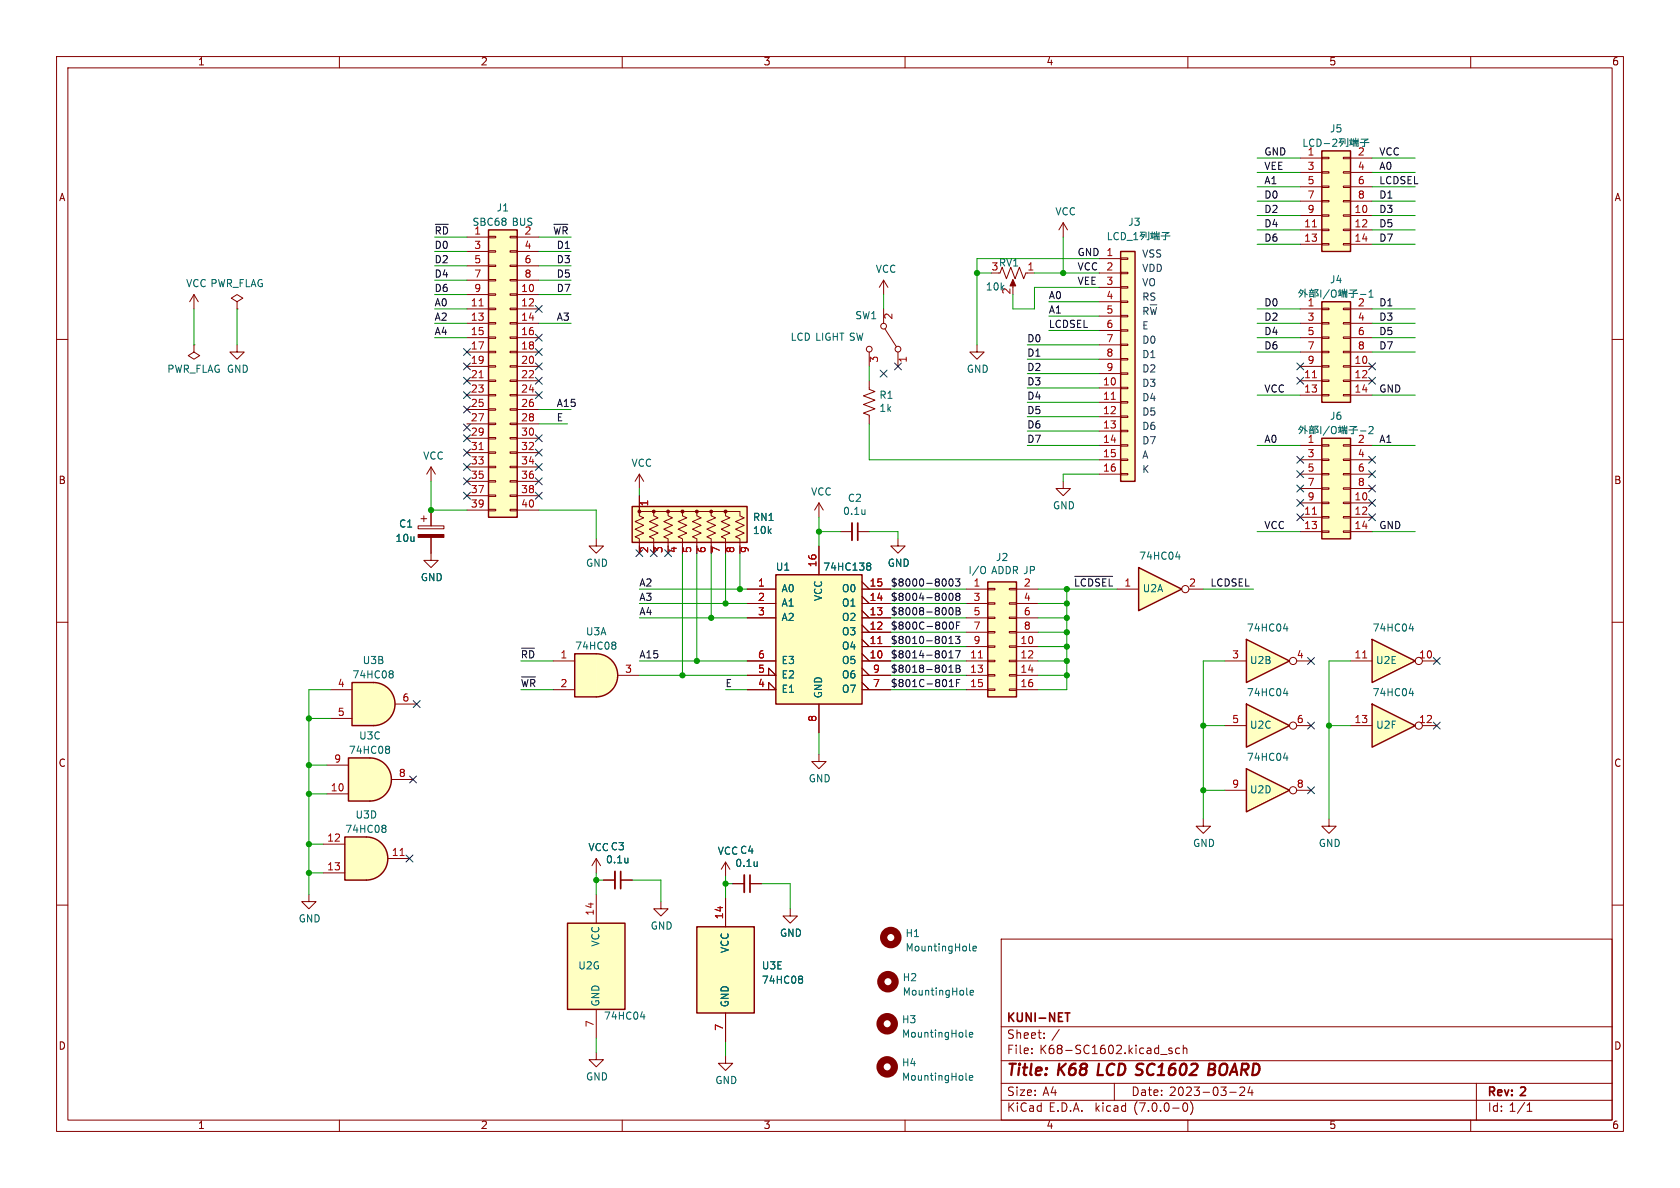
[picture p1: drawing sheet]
<svg xmlns="http://www.w3.org/2000/svg" width="297mm" height="210mm" viewBox="0 0 297 210" stroke-linecap="round" stroke-linejoin="round" font-family="sans-serif">
<g fill="none" stroke="#840000" stroke-width=".18">
<path d="M10 10h277v190h-277zM12 12h273v186h-273zM60 10v2M110 10v2M160 10v2M210 10v2M260 10v2M10 60h2M285 60h2M10 110h2M285 110h2M10 160h2"/>
<path d="M128.3 158.8v5M285 160h2M128.3 179.1v5.1M177 166h108v32h-108zM60 198v2M110 198v2M160 198v2M177 194.5h108M177 191.5h108M177 187.5h108M177 181.5h108M182.4 186.1v.2"/>
<path d="M182.4 185.3v.2M184.6 183.4v.2M184.6 182.6v.2M197 191.5v3M205.2 186.4h1.1M207.2 185.3h-.4l-.2 .2 .1 .2 .5 .1v.4h-.6M208.5 185.3h-.4l-.3 .2v.5l.2 .2h.5M209.2 185.4l.2-.1h.4v1M209.2 184.8v1.5M209.3 195h.2a.81 .81 0 0 1 .5 .6 .81 .81 0 0 1-.3 .8l-.1 .1a.81 .81 0 0 1-.6-.7 .81 .81 0 0 1 .3-.8zM210 198v2M210.5 194.8a1.74 1.74 0 0 1 0 2.2"/>
<path d="M217.4 193.1h1.1M219.2 192.3l.6-.1 .2 .1v.3l-.9 1.1h.9M221 192.1l-.4 1.1h.9M221.3 192.7v1M260 198v2M261 191.5v6.5M270 196.5h.8M270 195.4l.4-.4v1.5"/>
</g>
<path d="M213.7 189h.7M214.4 189l.3 .2M214.8 188.2l-.3-.2h-.7l-.2 2h.7l.5-.3M214.8 188.6l-.4 .4" fill="none" stroke="#840000" stroke-width=".4"/>
<path d="M188.3 179.1h.8M188.7 179.1v1.5" fill="none" stroke="#840000" stroke-width=".3"/>
<g fill="none" stroke="#840000" stroke-width="1.3">
<circle cx="157" cy="173.5" r="1.27"/>
<circle cx="157.5" cy="165.7" r="1.27"/>
<circle cx="156.8" cy="188.6" r="1.27"/>
<circle cx="156.8" cy="181" r="1.27"/>
</g>
<path d="M141.6 172.6l.3 .2-.3 .3 .3 .2v.3l-.3 .2M171 175.9h.1M171.5 168l.1 .1M171.5 175.5l.6-.1-.1-.3h-.3l-.2 .1 .1 .7h.4M172 167.7l.6-.1-.1-.3h-.3l-.2 .1 .1 .6h.4M170.8 183.3h.1M170.8 190.9l.1 .1M171.4 182.9l.6-.1-.1-.2-.3-.1-.2 .2v.6h.5M171.4 190.5l.6-.1-.1-.2-.3-.1-.2 .2v.6h.5" fill="none" stroke="#006464" stroke-width=".18"/>
<path d="M123.2 163.8h10.1v15.3h-10.1z" fill="#ffffc2" stroke="#ffffc2" stroke-width=".18"/>
<path d="M123.2 163.8h10.1v15.3h-10.1z" fill="none" stroke="#840000" stroke-width=".25"/>
<path d="M242.6 113l7.6 3.8-7.6 3.9z" fill="#ffffc2"/>
<path d="M242.6 113l7.6 3.8-7.6 3.9z" fill="none" stroke="#840000" stroke-width=".25"/>
<g fill="none" stroke="#840000" stroke-width=".18">
<path d="M238.8 116.8h3.8M251.5 116.8h2.5"/>
<circle cx="250.8" cy="116.8" r=".63"/>
</g>
<path d="M240.9 116.3h.7" fill="none" stroke="#a90000" stroke-width=".18"/>
<path d="M249.1 111.1h.8M249.7 110.7v.9" fill="none" stroke="#006464" stroke-width=".18"/>
<path d="M242.6 124.5l7.6 3.8-7.6 3.8z" fill="#ffffc2"/>
<path d="M242.6 124.5l7.6 3.8-7.6 3.8zM100.3 163.2h10.2v15.2h-10.2z" fill="none" stroke="#840000" stroke-width=".25"/>
<g fill="none" stroke="#840000" stroke-width=".18">
<path d="M34.3 61v1.2l1 .7-1 .6-1-.6 1-.7M34.3 61h.1M41.9 61v1.2h1.3l-1.3 1.3-1.3-1.3h1.3M73.9 93h4.6v.5h-4.6zM74.4 91.7h1M74.9 91.2v1M76.2 95v4.1h1.3l-1.3 1.2-1.3-1.2h1.3M76.2 82.6v2.5M76.2 90.2v2.8M76.2 82.6l-.8 1.2M76.2 82.6l.8 1.2M238.8 128.3h3.8"/>
<path d="M251.5 128.3h2.5M105.4 158.1v5.1M116.8 159.4v1.3h1.3l-1.3 1.2-1.2-1.2h1.2M128.3 152.4l-.8 1.3M128.3 152.4v2.5M128.3 152.4l.7 1.3M129.5 156.2h2.1M132.6 156.2h2M105.4 178.4v5.1M139.7 160.7v1.2h1.3l-1.3 1.3-1.3-1.3h1.3M105.4 186.1v1.2h1.3l-1.3 1.3-1.3-1.3h1.3M128.3 186.7v1.3h1.2l-1.2 1.2-1.3-1.2h1.3"/>
<circle cx="250.8" cy="128.3" r=".63"/>
</g>
<path d="M249.1 122.6h.8M249.7 122.1v.9M113.2 179.7h.8M113.8 179.3v.9" fill="none" stroke="#006464" stroke-width=".18"/>
<path d="M100.3 163.2h10.2v15.2h-10.2z" fill="#ffffc2" stroke="#ffffc2" stroke-width=".18"/>
<path d="M131.6 154.7v3" fill="none" stroke="#840000" stroke-width=".33"/>
<path d="M132.6 154.7v3" fill="none" stroke="#840000" stroke-width=".3"/>
<path d="M73.9 94.5h4.6v.5h-4.6z" fill="#840000" stroke="#840000" stroke-width=".18"/>
<path d="M201.3 100.3l7.6 3.8-7.6 3.9z" fill="#ffffc2"/>
<path d="M233.7 26.7h5.1v17.8h-5.1zM198.1 44.5h2.6v40.6h-2.6zM201.3 100.3l7.6 3.8-7.6 3.9z" fill="none" stroke="#840000" stroke-width=".25"/>
<g fill="none" stroke="#840000" stroke-width=".18">
<path d="M188 39.4l-.8 1.2M188 39.4v2.5M188 39.4l.7 1.2M229.9 27.9h3.8M229.9 38.1h3.8M229.9 30.5h3.8M229.9 33h3.8M229.9 35.6h3.8M233.7 38h1.2v.2h-1.2zM233.7 35.4h1.2v.3h-1.2zM233.7 32.9h1.2v.2h-1.2zM233.7 30.4h1.2v.2h-1.2z"/>
<path d="M233.7 27.8h1.2v.3h-1.2zM237.5 38h1.3v.2h-1.3zM237.5 35.4h1.3v.3h-1.3zM237.5 32.9h1.3v.2h-1.3zM237.5 30.4h1.3v.2h-1.3zM237.5 27.8h1.3v.3h-1.3zM238.8 27.9h3.8M238.8 38.1h3.8M238.8 30.5h3.8M238.8 33h3.8M238.8 35.6h3.8M34.3 52.1l-.8 1.2"/>
<path d="M34.3 52.1v2.5M34.3 52.1l.8 1.2M41.9 53.3l1-.6-1-.6-1 .6 1 .6v1.3M41.9 54.6h.1M156.2 49.5l-.8 1.3M156.2 49.5v2.6M156.2 49.5l.8 1.3M194.3 45.7h3.8M194.3 48.3h3.8M194.3 50.8h3.8M194.3 53.3h3.8M194.3 55.9h3.8"/>
<path d="M194.3 58.4h3.8M198.1 58.3h1.3v.2h-1.3zM198.1 55.8h1.3v.2h-1.3zM198.1 53.2h1.3v.3h-1.3zM198.1 50.7h1.3v.2h-1.3zM198.1 48.1h1.3v.3h-1.3zM198.1 45.6h1.3v.2h-1.3zM229.9 40.6h3.8M229.9 43.2h3.8M233.7 43.1h1.2v.2h-1.2zM233.7 40.5h1.2v.3h-1.2zM237.5 43.1h1.3v.2h-1.3z"/>
<path d="M237.5 40.5h1.3v.3h-1.3zM238.8 40.6h3.8M238.8 43.2h3.8M172.7 61v1.2h1.3l-1.3 1.3-1.3-1.3h1.3M194.3 68.6h3.8M194.3 71.1h3.8M194.3 73.7h3.8M194.3 76.2h3.8M194.3 78.7h3.8M194.3 61h3.8M194.3 63.5h3.8M194.3 66h3.8"/>
<path d="M198.1 78.6h1.3v.3h-1.3zM198.1 76.1h1.3v.2h-1.3zM198.1 73.5h1.3v.3h-1.3zM198.1 71h1.3v.2h-1.3zM198.1 68.5h1.3v.2h-1.3zM198.1 65.9h1.3v.3h-1.3zM198.1 63.4h1.3v.2h-1.3zM198.1 60.8h1.3v.3h-1.3zM194.3 81.3h3.8M194.3 83.8h3.8M198.1 83.7h1.3v.2h-1.3zM198.1 81.2h1.3v.2h-1.3z"/>
<path d="M197.5 104.1h3.8M210.2 104.1h2.5"/>
<circle cx="209.5" cy="104.1" r=".63"/>
</g>
<g fill="none" stroke="#006464" stroke-width=".18">
<path d="M230.5 24.6v1.3h.6M232.3 25.7l-.3 .2M232.3 24.7a.59 .59 0 0 0-.8 .2 .59 .59 0 0 0 .1 .8l.3 .2M232.8 24.6a.64 .64 0 0 1 .8 .6 .64 .64 0 0 1-.8 .7zM234.1 25.4h1M235.6 24.7l.5-.1 .2 .4-.7 .9h.7M236.8 24.5h.9M236.9 25.1l.5 .3M236.9 25h.7l-.7 .9M237.1 24.5l-.4 .8M237.8 24.6v.8M238.3 24.5v1.4h-.3"/>
<path d="M238.6 24.8h.5M238.7 24.9l.1 .5M238.9 24.5v.3M239 24.9l-.1 .7M239.1 25.5l-.5 .1M239.2 25h1M239.2 25.9v-.6h.9v.6M239.3 24.5v.3h.8v-.3M239.5 25.3v.6M239.7 25l-.1 .3M239.7 24.4v.4M239.8 25.3v.6"/>
<path d="M240.5 25.2h1.5M240.6 24.6h1.2l-.6 .3v1M196 41.1v1.3h.6M197.7 41.2a.6 .6 0 0 0-.8 .5 .6 .6 0 0 0 .6 .7l.2-.1M198.3 41.1a.64 .64 0 0 1 .7 .6 .64 .64 0 0 1-.7 .7zM199.2 42.5h1M200.4 42.4h.8M200.4 41.5l.4-.4v1.3M201.6 41h.9M201.7 41.7l.5 .2M201.8 41.5h.6l-.6 .9M201.9 41l-.4 .8"/>
<path d="M202.6 41.1v.9M203.1 41v1.4h-.3M203.4 41.3h.5M203.5 41.4l.1 .6M203.7 41v.3M203.8 41.4v.7M203.9 42l-.5 .1M204 41.5h1M204.1 42.4v-.6h.8l-.1 .6M204.1 41v.3h.8v-.3M204.4 41.8v.6M204.5 41.5l-.1 .3"/>
<path d="M204.5 40.9v.4M204.7 41.8v.6M205.3 41.7h1.5M205.4 41.1h1.3l-.6 .3v1h-.4M207.9 98.4h.7M208.5 98v.9"/>
</g>
<g fill="#ffffc2" stroke="#ffffc2" stroke-width=".18">
<path d="M233.7 26.7h5.1v17.8h-5.1z"/>
<path d="M198.1 44.5h2.6v40.6h-2.6z"/>
</g>
<path d="M232 40.1h.7M196.5 70.6h.7" fill="none" stroke="#a90000" stroke-width=".18"/>
<path d="M220.3 113l7.7 3.8-7.7 3.9z" fill="#ffffc2"/>
<path d="M220.3 113l7.7 3.8-7.7 3.9z" fill="none" stroke="#840000" stroke-width=".25"/>
<g fill="none" stroke="#840000" stroke-width=".18">
<path d="M216.5 116.8h3.8M229.2 116.8h2.6"/>
<circle cx="228.6" cy="116.8" r=".63"/>
</g>
<path d="M226.9 111.1h.8M227.5 110.7v.9" fill="none" stroke="#006464" stroke-width=".18"/>
<path d="M220.3 124.5l7.7 3.8-7.7 3.8z" fill="#ffffc2"/>
<path d="M220.3 124.5l7.7 3.8-7.7 3.8z" fill="none" stroke="#840000" stroke-width=".25"/>
<g fill="none" stroke="#840000" stroke-width=".18">
<path d="M216.5 128.3h3.8M229.2 128.3h2.6M234.9 144.8v1.3h1.3l-1.3 1.2-1.2-1.2h1.2"/>
<circle cx="228.6" cy="128.3" r=".63"/>
</g>
<path d="M226.9 122.6h.8M227.5 122.1v.9" fill="none" stroke="#006464" stroke-width=".18"/>
<path d="M220.3 135.9l7.7 3.8-7.7 3.8z" fill="#ffffc2"/>
<path d="M86.4 40.6h5v50.8h-5zM233.7 53.3h5.1v17.8h-5.1zM233.7 77.5h5.1v17.8h-5.1zM111.8 89.5h20.3v6.4h-20.3zM137.2 101.6h15.2v22.9h-15.2zM174.6 102.9h5.1v20.3h-5.1zM220.3 135.9l7.7 3.8-7.7 3.8z" fill="none" stroke="#840000" stroke-width=".25"/>
<g fill="none" stroke="#840000" stroke-width=".18">
<path d="M82.5 41.9h3.9M82.5 52.1h3.9M82.5 54.6h3.9M82.5 57.2h3.9M82.5 59.7h3.9M82.5 44.5h3.9M82.5 47h3.9M82.5 49.5h3.9M86.4 59.6h1.2v.2h-1.2zM86.4 57h1.2v.3h-1.2zM86.4 54.5h1.2v.2h-1.2zM86.4 51.9h1.2v.3h-1.2z"/>
<path d="M86.4 49.4h1.2v.3h-1.2zM86.4 46.9h1.2v.2h-1.2zM86.4 44.3h1.2v.3h-1.2zM86.4 41.8h1.2v.2h-1.2zM90.2 59.6h1.2v.2h-1.2zM90.2 57h1.2v.3h-1.2zM90.2 54.5h1.2v.2h-1.2zM90.2 51.9h1.2v.3h-1.2zM90.2 49.4h1.2v.3h-1.2zM90.2 46.9h1.2v.2h-1.2zM90.2 44.3h1.2v.3h-1.2zM90.2 41.8h1.2v.2h-1.2z"/>
<path d="M91.4 41.9h3.8M91.4 52.1h3.8M91.4 54.6h3.8M91.4 57.2h3.8M91.4 59.7h3.8M91.4 44.5h3.8M91.4 47h3.8M91.4 49.5h3.8M156.2 54.6v2.6M156.5 58.2l2 3.1M176.5 48.3h.3l.4-1.1 .7 2.1 .8-2.1 .8 2.1 .7-2.1 .8 2.1 .4-1M179.1 49.8v1"/>
<path d="M181.6 48.3h1.3M229.9 54.6h3.8M229.9 57.2h3.8M229.9 59.7h3.8M233.7 59.6h1.2v.2h-1.2zM233.7 57h1.2v.3h-1.2zM233.7 54.5h1.2v.2h-1.2zM237.5 59.6h1.3v.2h-1.3zM237.5 57h1.3v.3h-1.3zM237.5 54.5h1.3v.2h-1.3zM238.8 54.6h3.8M238.8 57.2h3.8"/>
<path d="M238.8 59.7h3.8M82.5 62.2h3.9M82.5 64.8h3.9M82.5 67.3h3.9M82.5 69.9h3.9M82.5 72.4h3.9M82.5 74.9h3.9M82.5 77.5h3.9M86.4 79.9h1.2v.2h-1.2zM86.4 77.3h1.2v.3h-1.2zM86.4 74.8h1.2v.3h-1.2zM86.4 72.3h1.2v.2h-1.2z"/>
<path d="M86.4 69.7h1.2v.3h-1.2zM86.4 67.2h1.2v.2h-1.2zM86.4 64.6h1.2v.3h-1.2zM86.4 62.1h1.2v.3h-1.2zM90.2 79.9h1.2v.2h-1.2zM90.2 77.3h1.2v.3h-1.2zM90.2 74.8h1.2v.3h-1.2zM90.2 72.3h1.2v.2h-1.2zM90.2 69.7h1.2v.3h-1.2zM90.2 67.2h1.2v.2h-1.2zM90.2 64.6h1.2v.3h-1.2zM90.2 62.1h1.2v.3h-1.2z"/>
<path d="M91.4 62.2h3.8M91.4 64.8h3.8M91.4 67.3h3.8M91.4 69.9h3.8M91.4 72.4h3.8M91.4 74.9h3.8M91.4 77.5h3.8M153.7 67.3v1.5l1 .4-2 .8 2 .7-2 .8 2 .8-2 .7 1 .4v1.5M153.7 62.2v2.6M158.7 62.2v2.6M229.9 62.2h3.8M229.9 64.8h3.8"/>
<path d="M229.9 67.3h3.8M229.9 69.9h3.8M229.9 78.7h3.8M233.7 69.7h1.2v.3h-1.2zM233.7 67.2h1.2v.2h-1.2zM233.7 64.6h1.2v.3h-1.2zM233.7 62.1h1.2v.3h-1.2zM233.7 78.6h1.2v.3h-1.2zM237.5 69.7h1.3v.3h-1.3zM237.5 67.2h1.3v.2h-1.3zM237.5 64.6h1.3v.3h-1.3zM237.5 62.1h1.3v.3h-1.3z"/>
<path d="M237.5 78.6h1.3v.3h-1.3zM238.8 62.2h3.8M238.8 64.8h3.8M238.8 67.3h3.8M238.8 69.9h3.8M238.8 78.7h3.8M82.5 80h3.9M82.5 82.6h3.9M82.5 85.1h3.9M82.5 87.6h3.9M82.5 90.2h3.9M86.4 90h1.2v.3h-1.2z"/>
<path d="M86.4 87.5h1.2v.3h-1.2zM86.4 85h1.2v.2h-1.2zM86.4 82.4h1.2v.3h-1.2zM90.2 90h1.2v.3h-1.2zM90.2 87.5h1.2v.3h-1.2zM90.2 85h1.2v.2h-1.2zM90.2 82.4h1.2v.3h-1.2zM91.4 80h3.8M91.4 82.6h3.8M91.4 85.1h3.8M91.4 87.6h3.8M91.4 90.2h3.8"/>
<path d="M113 87.6v2.6M115.6 90.4v.8l.7 .3-1.5 .7 1.5 .7-1.5 .6 1.5 .7-1.5 .7 .8 .4v2.5M118.1 90.4v.8l.8 .3-1.6 .7 1.6 .7-1.6 .6 1.6 .7-1.6 .7 .8 .4v1.2M120.6 90.4v.8l.8 .3-1.5 .7 1.5 .7-1.5 .6 1.5 .7-1.5 .7 .7 .4v2.5M123.2 90.4v.8l.8 .3-1.6 .7 1.6 .7-1.6 .6 1.6 .7-1.6 .7 .8 .4v1.2M125.7 90.4v.8l.8 .3-1.5 .7 1.5 .7-1.5 .6 1.5 .7-1.5 .7 .7 .4v1.2M128.3 90.4v.8l.7 .3-1.5 .7 1.5 .7-1.5 .6 1.5 .7-1.5 .7 .8 .4v2.5M130.8 96.5v-1.2l-.8-.4 1.6-.7-1.6-.7 1.6-.6-1.6-.7 1.6-.7-.8-.3v-.8h-17.8v.8l.8 .3-1.5 .7 1.5 .7-1.5 .6 1.5 .7-1.5 .7 .7 .4v2.5M144.8 88.9l-.8 1.3M144.8 88.9v2.5M144.8 96.5v5.1M144.8 88.9l.7 1.3"/>
<path d="M148.6 94h2M151.6 94h2.1M158.7 95.3v1.2h1.3l-1.3 1.3-1.2-1.3h1.2M188 85.1v1.3h1.2l-1.2 1.2-1.3-1.2h1.3M229.9 94h3.8M229.9 88.9h3.8M229.9 91.4h3.8M229.9 81.3h3.8M229.9 83.8h3.8M229.9 86.4h3.8M233.7 93.9h1.2v.2h-1.2zM233.7 91.3h1.2v.3h-1.2z"/>
<path d="M233.7 88.8h1.2v.2h-1.2zM233.7 86.2h1.2v.3h-1.2zM233.7 83.7h1.2v.2h-1.2zM233.7 81.2h1.2v.2h-1.2zM237.5 93.9h1.3v.2h-1.3zM237.5 91.3h1.3v.3h-1.3zM237.5 88.8h1.3v.2h-1.3zM237.5 86.2h1.3v.3h-1.3zM237.5 83.7h1.3v.2h-1.3zM237.5 81.2h1.3v.2h-1.3zM238.8 94h3.8M238.8 88.9h3.8"/>
<path d="M238.8 91.4h3.8M238.8 81.3h3.8M238.8 83.8h3.8M238.8 86.4h3.8M132.1 119.4h5.1l-1.3-1.3v1.3M132.1 104.1h5.1M132.1 116.8h5.1M132.1 109.2h5.1M132.1 106.7h5.1M152.4 104.1h5.1M152.4 116.8h5.1M152.4 115.6l1.3 1.2"/>
<path d="M152.4 114.3h5.1M152.4 113l1.3 1.3M152.4 111.8h5.1M152.4 110.5l1.3 1.3M152.4 109.2h5.1M152.4 108l1.3 1.2M152.4 106.7h5.1M152.4 105.4l1.3 1.3M152.4 102.9l1.3 1.2M152.4 119.4h5.1M152.4 118.1l1.3 1.3M170.8 104.1h3.8"/>
<path d="M170.8 116.8h3.8M170.8 114.3h3.8M170.8 111.8h3.8M170.8 109.2h3.8M170.8 106.7h3.8M170.8 119.4h3.8M174.6 119.3h1.3v.2h-1.3zM174.6 116.7h1.3v.3h-1.3zM174.6 114.2h1.3v.2h-1.3zM174.6 111.6h1.3v.3h-1.3zM174.6 109.1h1.3v.2h-1.3zM174.6 106.6h1.3v.2h-1.3z"/>
<path d="M174.6 104h1.3v.3h-1.3zM178.4 119.3h1.3v.2h-1.3zM178.4 116.7h1.3v.3h-1.3zM178.4 114.2h1.3v.2h-1.3zM178.4 111.6h1.3v.3h-1.3zM178.4 109.1h1.3v.2h-1.3zM178.4 106.6h1.3v.2h-1.3zM178.4 104h1.3v.3h-1.3zM179.7 104.1h3.8M179.7 116.8h3.8M179.7 114.3h3.8M179.7 111.8h3.8"/>
<path d="M179.7 109.2h3.8M179.7 106.7h3.8M179.7 119.4h3.8M132.1 121.9h5.1l-1.3-1.2v1.2M144.8 133.4v1.2h1.2l-1.2 1.3-1.3-1.3h1.3M144.8 124.5v5M152.4 121.9h5.1M152.4 120.7l1.3 1.2M170.8 121.9h3.8M174.6 121.8h1.3v.2h-1.3zM178.4 121.8h1.3v.2h-1.3zM179.7 121.9h3.8"/>
<path d="M216.5 139.7h3.8M229.2 139.7h2.6M54.6 158.1v1.3h1.3l-1.3 1.3-1.3-1.3h1.3M212.7 144.8v1.3h1.3l-1.3 1.2-1.2-1.2h1.2"/>
<circle cx="156.2" cy="57.7" r=".51"/>
<circle cx="153.7" cy="61.7" r=".51"/>
<circle cx="158.8" cy="61.7" r=".51"/>
<circle cx="228.6" cy="139.7" r=".63"/>
</g>
<g fill="none" stroke="#006464" stroke-width=".18">
<path d="M229.7 51.7l.4 .3M229.9 51.4h.5l-.2 .6-.5 .5M230 51.1l-.4 .7M230.5 51.6l.6 .5M230.7 51.1v1.4M231.4 51.8h.9M231.5 51.3h.8M231.6 52.4h.6M231.6 52.5v-.5h.6v.5M231.6 51.4l.1 .2M231.9 51.1v.2M232.2 51.4l-.2 .3"/>
<path d="M232.7 52.3h.3v-.4l-.3-.2 .3-.5h-.5v1.3M233.5 51.3v1.2M235 51.2l-1.1 1.6M235.4 51.4l.3-.1a.43 .43 0 0 1 .5 .4v.4a.42 .42 0 0 1-.4 .5 .42 .42 0 0 1-.4-.5zM236.6 51.4h.5M236.7 51.6l.1 .5M236.9 51.1v.3M237 51.6l-.1 .6M237.1 52.2l-.5 .1M237.2 51.7h1M237.2 52.5v-.6h.9l-.1 .6M237.3 51.2v.3h.8v-.3"/>
<path d="M237.6 51.9v.6M237.7 51.7l-.1 .2M237.7 51.1v.4M237.9 51.9v.6M238.5 51.9h1.5M238.6 51.3h1.2l-.6 .3v.9h-.3M240.5 52.1h1M242 52.5h.8M242 51.6l.4-.3v1.2M229.7 75.8l.4 .3M229.9 75.5h.5l-.2 .6-.5 .6M230 75.3l-.4 .6"/>
<path d="M230.5 75.7l.6 .5M230.7 75.2v1.5M231.4 75.9h.9M231.5 75.5h.8M231.6 76.7v-.6h.6v.6M231.6 76.5h.6M231.6 75.6l.1 .2M231.9 75.2v.3M232.2 75.5l-.2 .3M232.7 76.4h.3v-.4l-.3-.2 .3-.5h-.5v1.4M233.5 75.4v1.3M235 75.3l-1.1 1.7"/>
<path d="M235.4 75.6l.3-.2a.43 .43 0 0 1 .5 .4v.4a.42 .42 0 0 1-.4 .5 .42 .42 0 0 1-.4-.5zM236.6 75.6h.5M236.7 75.7l.1 .5M236.9 75.3v.3M237 75.7l-.1 .7M237.1 76.3l-.5 .1M237.2 75.8h1M237.2 76.7v-.6h.9l-.1 .6M237.3 75.3v.3h.8v-.3M237.6 76.1v.6M237.7 75.2v.4M237.7 75.8l-.1 .3"/>
<path d="M237.9 76.1v.6M238.5 76h1.5M238.6 75.4h1.2l-.6 .3v1h-.3M240.5 76.2h1M242 75.5l.5-.1 .3 .4-.8 .9h.8M153.5 99.5h.2l.2 .3-.2 .3M153.5 100.1h.2M153.7 100.1l.2 .2v.3l-.2 .2h-.2M174 100.2a.9 .9 0 0 1 0 1.1M226.9 134h.8M227.5 133.6v.8"/>
</g>
<g fill="#ffffc2" stroke="#ffffc2" stroke-width=".18">
<path d="M86.4 40.6h5v50.8h-5z"/>
<path d="M111.8 89.5h20.3v6.4h-20.3z"/>
<path d="M233.7 53.3h5.1v17.8h-5.1z"/>
<path d="M137.2 101.6h15.2v22.9h-15.2z"/>
<path d="M174.6 102.9h5.1v20.3h-5.1z"/>
<path d="M233.7 77.5h5.1v17.8h-5.1z"/>
<path d="M66 120.7a3.8 3.8 0 0 1 3.8 3.8 3.8 3.8 0 0 1-3.8 3.8z"/>
</g>
<path d="M84.7 54.1h.7M84.7 66.8h.7M84.7 79.5h.7M232 66.8h.7M232 90.9h.7M155.2 113.8h.7M173 116.3h.7" fill="none" stroke="#a90000" stroke-width=".18"/>
<g fill="#840000" stroke="#840000" stroke-width=".18">
<path d="M179.1 49.4l.5 1.1h-1z"/>
<circle cx="113" cy="90.4" r=".25"/>
<circle cx="115.6" cy="90.4" r=".25"/>
<circle cx="118.1" cy="90.4" r=".25"/>
<circle cx="120.6" cy="90.4" r=".25"/>
<circle cx="123.2" cy="90.4" r=".25"/>
<circle cx="125.7" cy="90.4" r=".25"/>
<circle cx="128.3" cy="90.4" r=".25"/>
</g>
<path d="M150.6 92.5v3" fill="none" stroke="#840000" stroke-width=".33"/>
<path d="M151.6 92.5v3" fill="none" stroke="#840000" stroke-width=".3"/>
<path d="M62.2 120.7h3.8v7.6h-3.8z" fill="#ffffc2"/>
<path d="M62.2 120.7h3.8a3.8 3.8 0 0 1 3.8 3.8 3.8 3.8 0 0 1-3.8 3.8h-3.8z" fill="none" stroke="#840000" stroke-width=".25"/>
<path d="M58.4 121.9h3.8M58.4 127h3.8M69.8 124.5h3.9" fill="none" stroke="#840000" stroke-width=".18"/>
<path d="M69.3 118.6l.2 .2-.2 .3 .2 .3v.2l-.2 .2" fill="none" stroke="#006464" stroke-width=".18"/>
<path d="M65.4 134a3.8 3.8 0 0 1 3.8 3.8 3.8 3.8 0 0 1-3.8 3.8z" fill="#ffffc2" stroke="#ffffc2" stroke-width=".18"/>
<path d="M61.6 134h3.8v7.6h-3.8z" fill="#ffffc2"/>
<path d="M61.6 134h3.8a3.8 3.8 0 0 1 3.8 3.8 3.8 3.8 0 0 1-3.8 3.8h-3.8z" fill="none" stroke="#840000" stroke-width=".25"/>
<path d="M57.8 135.3h3.8M69.2 137.8h3.8M57.8 140.3h3.8M106.7 155.6h2M109.7 155.6h2.1" fill="none" stroke="#840000" stroke-width=".18"/>
<path d="M68.6 131.9l.3 .3-.3 .3 .3 .2v.2l-.3 .3" fill="none" stroke="#006464" stroke-width=".18"/>
<path d="M108.7 154.1v3" fill="none" stroke="#840000" stroke-width=".33"/>
<path d="M109.7 154.1v3" fill="none" stroke="#840000" stroke-width=".3"/>
<path d="M105.4 115.6a3.8 3.8 0 0 1 3.8 3.8 3.8 3.8 0 0 1-3.8 3.8z" fill="#ffffc2" stroke="#ffffc2" stroke-width=".18"/>
<path d="M101.6 115.6h3.8v7.6h-3.8z" fill="#ffffc2"/>
<path d="M101.6 115.6h3.8a3.8 3.8 0 0 1 3.8 3.8 3.8 3.8 0 0 1-3.8 3.8h-3.8z" fill="none" stroke="#840000" stroke-width=".25"/>
<path d="M105.4 95.3v1.2h1.3l-1.3 1.3-1.3-1.3h1.3M113 83.8l-.7 1.3M113 83.8v2.6M113 83.8l.8 1.3M97.8 116.8h3.8M109.2 119.4h3.8M97.8 121.9h3.8M105.4 151.8l-.8 1.2M105.4 151.8v2.5M105.4 151.8l.8 1.2" fill="none" stroke="#840000" stroke-width=".18"/>
<path d="M108.6 113.5l.3 .2-.3 .3 .3 .3v.2l-.3 .3" fill="none" stroke="#006464" stroke-width=".18"/>
<path d="M64.8 148a3.8 3.8 0 0 1 3.8 3.8 3.8 3.8 0 0 1-3.8 3.8z" fill="#ffffc2" stroke="#ffffc2" stroke-width=".18"/>
<path d="M61 148h3.8v7.6h-3.8z" fill="#ffffc2"/>
<path d="M61 148h3.8a3.8 3.8 0 0 1 3.8 3.8 3.8 3.8 0 0 1-3.8 3.8h-3.8z" fill="none" stroke="#840000" stroke-width=".25"/>
<g fill="none" stroke="#840000" stroke-width=".18">
<path d="M76.2 90.2v2.8M76.2 95v2.8M113 87.6v2.6M113 96.5v1.3M115.6 96.5v1.3M120.6 96.5v1.3M128.3 96.5v1.3M144.8 96.5v5.1M132.1 119.4h5.1l-1.3-1.3v1.3M132.1 104.1h5.1M132.1 116.8h5.1M132.1 109.2h5.1"/>
<path d="M132.1 106.7h5.1M152.4 104.1h5.1M152.4 116.8h5.1M152.4 115.6l1.3 1.2M152.4 114.3h5.1M152.4 113l1.3 1.3M152.4 111.8h5.1M152.4 110.5l1.3 1.3M152.4 109.2h5.1M152.4 108l1.3 1.2M152.4 106.7h5.1M152.4 105.4l1.3 1.3"/>
<path d="M152.4 102.9l1.3 1.2M152.4 119.4h5.1M152.4 118.1l1.3 1.3M132.1 121.9h5.1l-1.3-1.2v1.2M144.8 124.5v5M152.4 121.9h5.1M152.4 120.7l1.3 1.2M57.1 149.2h3.9M57.1 154.3h3.9M68.6 151.8h3.8M106.7 155.6h2M109.7 155.6h2.1"/>
<path d="M128.3 158.8v5M129.5 156.2h2.1M132.6 156.2h2M128.3 179.1v5.1"/>
</g>
<path d="M155.2 113.8h.7M70.7 151.2h.8" fill="none" stroke="#a90000" stroke-width=".18"/>
<path d="M153.5 99.5h.2l.2 .3-.2 .3M153.5 100.1h.2M153.7 100.1l.2 .2v.3l-.2 .2h-.2M68 145.9l.2 .2-.2 .3 .2 .3v.2l-.2 .3M141.6 172.6l.3 .2-.3 .3 .3 .2v.3l-.3 .2" fill="none" stroke="#006464" stroke-width=".18"/>
<g fill="none" stroke="#0f0f0f" stroke-width=".18">
<path d="M77 39.7h2.2M97.9 39.7h2.5M92.2 119.7h2.5M92.2 114.6h2.3M167.8 118.8h.7M167.8 112.9l.3-.4v1.3M167.8 115.4l.3-.4v1.3M167.8 117.9l.3-.3v1.2M167.8 113.8h.7M167.8 116.3h.7M167.8 110.4l.1-.3 .2-.1a.68 .68 0 0 1 .5 .6 .68 .68 0 0 1-.5 .6l-.2-.1-.1-.4M167.9 107.5l.2-.1a.68 .68 0 0 1 .4 .6 .68 .68 0 0 1-.4 .7 .84 .84 0 0 1-.2-1.2z"/>
<path d="M167.9 102.4l.2-.1a.68 .68 0 0 1 .4 .7 .68 .68 0 0 1-.4 .6 .84 .84 0 0 1-.2-1.2zM167.9 104.9h.2a.68 .68 0 0 1 .4 .6 .68 .68 0 0 1-.4 .6 .84 .84 0 0 1-.2-1.2zM168.9 102.3h.8l-.4 .5 .3 .1v.6l-.1 .1-.6-.1M168.9 112.5h.8l-.4 .5 .3 .1v.5l-.1 .2-.6-.2M168.9 115h.9l-.6 1.3M169 117.6h.5l.2 .2-.2 .4 .2 .1 .1 .3-.3 .2h-.5zM169 107.4h.5l.2 .3-.2 .3 .2 .1 .1 .3-.3 .3h-.5zM169 118.2h.5M169 108h.5M169.1 110.6h.4M169.2 105.4l-.2-.2 .2-.3h.3l.2 .2-.2 .3M169.2 105.4l-.2 .3v.3l.2 .1h.3l.2-.2-.1-.4-.1-.1"/>
<path d="M169.2 105.4h.3M169.7 110h-.6v1.2M190 101.9h6.7M167.8 121.4h.7M167.8 120.5l.4-.4v1.3M169.1 120.7h.4M169.7 120.1h-.6v1.3"/>
</g>
<g fill="none" stroke="#009600" stroke-width=".18">
<path d="M222.2 27.9h7.7M222.2 30.5h7.7M222.2 38.1h7.7M222.2 35.6h7.7M222.2 33h7.7M242.6 27.9h7.6M242.6 30.5h7.6M242.6 38.1h7.6M242.6 35.6h7.6M242.6 33h7.6M34.3 54.6v6.4M41.9 54.6v6.4"/>
<path d="M76.8 54.6h5.7M76.8 52.1h5.7M76.8 57.2h5.7M76.8 44.5h5.7M76.8 49.5h5.7M76.8 41.9h5.7M76.8 47h5.7M76.8 59.7h5.7M95.2 52.1h5.8M95.2 57.2h5.8M95.2 44.5h5.8M95.2 49.5h5.8"/>
<path d="M95.2 41.9h5.8M95.2 47h5.8M156.2 52.1v2.5M172.7 48.3h2.6M182.9 48.3h11.4M185.4 58.4h8.9M185.4 53.3h8.9M185.4 55.9h8.9M188 41.9v6.4M194.3 50.8h-11.4v3.8h-3.8v-2.5M194.3 45.7h-21.6v15.3M222.2 40.6h7.7"/>
<path d="M222.2 43.2h7.7M222.2 54.6h7.7M222.2 57.2h7.7M222.2 59.7h7.7M242.6 40.6h7.6M242.6 43.2h7.6M242.6 54.6h7.6M242.6 57.2h7.6M242.6 59.7h7.6M95.2 72.4h5.8M95.2 74.9h5.1M153.7 64.8v2.5"/>
<path d="M153.7 74.9v6.4h40.6M181.6 61h12.7M181.6 71.1h12.7M181.6 63.5h12.7M181.6 66h12.7M181.6 76.2h12.7M181.6 78.7h12.7M181.6 68.6h12.7M181.6 73.7h12.7M222.2 78.7h7.7M222.2 69.9h7.7M222.2 62.2h7.7"/>
<path d="M242.6 78.7h7.6M242.6 69.9h7.6M242.6 62.2h7.6M76.2 85.1v5.1h6.3M95.2 90.2h10.2v5.1M113 86.4v1.2M120.6 97.8v21.6M123.2 97.8v19M125.7 97.8v11.4M128.3 97.8v8.9M130.8 97.8v6.3M144.8 94h3.8"/>
<path d="M144.8 91.4v5.1M153.7 94h5v1.3M194.3 83.8h-6.3v1.3M222.2 94h7.7M242.6 94h7.6M92.1 116.8h5.7M113 116.8h19.1M113 104.1h19.1M113 119.4h19.1M113 109.2h19.1M113 106.7h19.1M157.5 116.8h13.3"/>
<path d="M157.5 104.1h13.3M157.5 119.4h13.3M157.5 114.3h13.3M157.5 111.8h13.3M157.5 109.2h13.3M157.5 106.7h13.3M183.5 116.8h5.1M183.5 104.1h14M183.5 119.4h5.1M183.5 114.3h5.1M183.5 111.8h5.1M183.5 109.2h5.1"/>
<path d="M183.5 106.7h5.1M188.6 104.1v17.8h-5.1M212.7 104.1h8.9M216.5 116.8h-3.8v28M238.8 116.8h-3.9v28M54.6 135.3h3.2M54.6 127h3.8M58.4 121.9h-3.8v36.2M92.1 121.9h5.7M128.3 121.9h3.8M144.8 129.5v3.9M157.5 121.9h13.3"/>
<path d="M212.7 128.3h3.8M212.7 139.7h3.8M234.9 128.3h3.9M54.6 149.2h2.5M54.6 140.3h3.2M54.6 154.3h2.5M105.4 154.3v3.8M105.4 155.6h1.3M111.8 155.6h5v3.8M128.3 156.2h1.2M128.3 154.9v3.9M134.6 156.2h5.1v4.5"/>
<path d="M105.4 183.5v2.6M128.3 184.2v2.5"/>
</g>
<g fill="none" stroke="#000084" stroke-width=".18">
<path d="M94.6 59.1l1.3 1.2M94.6 54l1.3 1.2M95.9 59.1l-1.3 1.2M95.9 54l-1.3 1.2M81.9 71.8l1.3 1.2M81.9 66.7l1.3 1.2M81.9 64.2l1.3 1.2M81.9 76.9l1.3 1.2M81.9 79.4l1.3 1.2M81.9 75l1.3 1.2M81.9 69.2l1.3 1.3M81.9 61.6l1.3 1.2"/>
<path d="M83.2 76.9l-1.3 1.2M83.2 79.4l-1.3 1.2M83.2 75l-1.3 1.2M83.2 71.8l-1.3 1.2M83.2 64.2l-1.3 1.2M83.2 66.7l-1.3 1.2M83.2 69.2l-1.3 1.3M83.2 61.6l-1.3 1.2M94.6 79.4l1.3 1.2M94.6 76.9l1.3 1.2M94.6 69.2l1.3 1.3M94.6 64.2l1.3 1.2"/>
<path d="M94.6 66.7l1.3 1.2M94.6 61.6l1.3 1.2M95.9 79.4l-1.3 1.2M95.9 76.9l-1.3 1.2M95.9 64.2l-1.3 1.2M95.9 66.7l-1.3 1.2M95.9 69.2l-1.3 1.3M95.9 61.6l-1.3 1.2M155.6 65.4l1.2 1.2M156.8 65.4l-1.2 1.2M158.1 64.2l1.3 1.2M159.4 64.2l-1.3 1.2"/>
<path d="M229.3 64.2l1.2 1.2M229.3 66.7l1.2 1.2M230.5 64.2l-1.2 1.2M230.5 66.7l-1.2 1.2M242 64.2l1.2 1.2M242 66.7l1.2 1.2M243.2 64.2l-1.2 1.2M243.2 66.7l-1.2 1.2M81.9 84.5l1.3 1.2M81.9 87l1.3 1.2M81.9 81.9l1.3 1.3M83.2 84.5l-1.3 1.2"/>
<path d="M83.2 87l-1.3 1.2M83.2 81.9l-1.3 1.3M94.6 87l1.3 1.2M94.6 84.5l1.3 1.2M94.6 81.9l1.3 1.3M95.9 87l-1.3 1.2M95.9 84.5l-1.3 1.2M95.9 81.9l-1.3 1.3M112.4 97.2l1.2 1.2M113.6 97.2l-1.2 1.2M115 97.2l1.2 1.2M116.2 97.2l-1.2 1.2"/>
<path d="M117.5 97.2l1.2 1.2M118.7 97.2l-1.2 1.2M229.3 80.7l1.2 1.2M229.3 83.2l1.2 1.2M229.3 85.8l1.2 1.2M229.3 90.8l1.2 1.2M229.3 88.3l1.2 1.2M230.5 80.7l-1.2 1.2M230.5 83.2l-1.2 1.2M230.5 85.8l-1.2 1.2M230.5 90.8l-1.2 1.2M230.5 88.3l-1.2 1.2"/>
<path d="M242 80.7l1.2 1.2M242 83.2l1.2 1.2M242 90.8l1.2 1.2M242 88.3l1.2 1.2M242 85.8l1.2 1.2M243.2 80.7l-1.2 1.2M243.2 83.2l-1.2 1.2M243.2 90.8l-1.2 1.2M243.2 88.3l-1.2 1.2M243.2 85.8l-1.2 1.2M231.2 116.2l1.2 1.2M232.4 116.2l-1.2 1.2"/>
<path d="M253.4 116.2l1.2 1.2M254.6 116.2l-1.2 1.2M72.4 137.2l1.2 1.2M73.1 123.9l1.2 1.2M73.6 137.2l-1.2 1.2M74.3 123.9l-1.2 1.2M231.2 139.1l1.2 1.2M231.2 127.7l1.2 1.2M232.4 139.1l-1.2 1.2M232.4 127.7l-1.2 1.2M253.4 127.7l1.2 1.2M254.6 127.7l-1.2 1.2"/>
<path d="M71.8 151.2l1.2 1.2M73 151.2l-1.2 1.2"/>
</g>
<g fill="#009600" stroke="#009600" stroke-width=".18">
<circle cx="234.9" cy="128.3" r=".46"/>
<circle cx="188.6" cy="104.1" r=".46"/>
<circle cx="188.6" cy="106.7" r=".46"/>
<circle cx="188" cy="48.3" r=".46"/>
<circle cx="172.7" cy="48.3" r=".46"/>
<circle cx="188.6" cy="119.4" r=".46"/>
<circle cx="188.6" cy="116.8" r=".46"/>
<circle cx="212.7" cy="128.3" r=".46"/>
<circle cx="212.7" cy="139.7" r=".46"/>
<circle cx="128.3" cy="106.7" r=".46"/>
<circle cx="130.8" cy="104.1" r=".46"/>
<circle cx="144.8" cy="94" r=".46"/>
<circle cx="54.6" cy="149.2" r=".46"/>
<circle cx="54.6" cy="140.3" r=".46"/>
<circle cx="54.6" cy="135.3" r=".46"/>
<circle cx="54.6" cy="127" r=".46"/>
<circle cx="54.6" cy="154.3" r=".46"/>
<circle cx="123.2" cy="116.8" r=".46"/>
<circle cx="120.6" cy="119.4" r=".46"/>
<circle cx="188.6" cy="114.3" r=".46"/>
<circle cx="188.6" cy="109.2" r=".46"/>
<circle cx="188.6" cy="111.8" r=".46"/>
<circle cx="125.7" cy="109.2" r=".46"/>
<circle cx="76.2" cy="90.2" r=".46"/>
<circle cx="128.3" cy="156.2" r=".46"/>
<circle cx="105.4" cy="155.6" r=".46"/>
</g>
<g font-size="2.8" fill="#840000">
<text x="178" y="190.8">Title:</text>
<text x="187.1" y="190.8">K68</text>
<text x="194.7" y="190.8">LCD SC1602</text>
<text x="215.5" y="190.8">BOARD</text>
</g>
<g font-size="2.1" fill="#840000">
<text x="178" y="183.9">Sheet:</text>
<text x="178" y="181.1">KUNI-NET</text>
<text x="185.9" y="183.9">/</text>
<text x="178" y="186.6">File:</text>
<text x="183.8" y="186.6">K68-SC1602.kicad_sch</text>
<text x="178" y="196.8">KiCad</text>
<text x="178" y="194">Size:</text>
<text x="184.3" y="194">A4</text>
<text x="185.4" y="196.8">E.D.A.</text>
<text x="193.7" y="196.8">kicad</text>
<text x="200" y="194">Date:</text>
<text x="200.6" y="196.8">(7.0.0-0)</text>
<text x="206.7" y="194">2023-03-24</text>
<text x="263" y="194.2">Rev:</text>
<text x="263" y="196.8">Id: 1/1</text>
<text x="269" y="194.2">2</text>
</g>
<g font-size="1.8" fill="#840000">
<text x="35" y="11.8">1</text>
<text x="85" y="11.8">2</text>
<text x="135" y="11.8">3</text>
<text x="185" y="11.8">4</text>
<text x="235" y="11.8">5</text>
<text x="285" y="11.8">6</text>
<text x="10.4" y="35.8">A</text>
<text x="285.4" y="35.8">A</text>
<text x="10.3" y="85.8">B</text>
<text x="285.3" y="85.8">B</text>
<text x="117.5" y="97.8" transform="rotate(-90 117.5 97.8)">3</text>
<text x="122.6" y="97.8" transform="rotate(-90 122.6 97.8)">5</text>
<text x="125.1" y="97.8" transform="rotate(-90 125.1 97.8)">6</text>
<text x="130.2" y="97.8" transform="rotate(-90 130.2 97.8)">8</text>
<text x="10.3" y="135.8">C</text>
<text x="285.3" y="135.8">C</text>
<text x="10.3" y="185.8">D</text>
<text x="285.3" y="185.8">D</text>
<text x="35" y="199.8">1</text>
<text x="85" y="199.8">2</text>
<text x="135" y="199.8">3</text>
<text x="185" y="199.8">4</text>
<text x="235" y="199.8">5</text>
<text x="285" y="199.8">6</text>
</g>
<g font-size="1.8" fill="#006464">
<text x="235.1" y="23.7">J5</text>
<text x="231.1" y="27.7">1</text>
<text x="240" y="27.7">2</text>
<text x="83.5" y="40.2">SBC68</text>
<text x="83.8" y="41.7">1</text>
<text x="87.7" y="37.7">J1</text>
<text x="90.5" y="40.2">BUS</text>
<text x="92.7" y="41.7">2</text>
<text x="186.5" y="38.3">VCC</text>
<text x="199.4" y="40.2">J3</text>
<text x="176.5" y="47.4">RV1</text>
<text x="32.8" y="51">VCC PWR_FLAG</text>
<text x="154.8" y="48.5">VCC</text>
<text x="174.2" y="51.6">10k</text>
<text x="178.8" y="52.1" transform="rotate(-90 178.8 52.1)">2</text>
<text x="235.1" y="50.4">J4</text>
<text x="151.1" y="56.7">SW1</text>
<text x="139.7" y="60.5">LCD LIGHT SW</text>
<text x="29.5" y="66.2">PWR_FLAG GND</text>
<text x="155.4" y="70.8">R1</text>
<text x="170.8" y="66.2">GND</text>
<text x="155.4" y="73.1">1k</text>
<text x="235.1" y="74.5">J6</text>
<text x="74.8" y="81.5">VCC</text>
<text x="111.6" y="82.8">VCC</text>
<text x="143.3" y="87.9">VCC</text>
<text x="149.8" y="89">C2</text>
<text x="70.5" y="93.5">C1</text>
<text x="133.1" y="92.4">RN1</text>
<text x="133.1" y="94.7">10k</text>
<text x="149" y="91.3">0.1u</text>
<text x="186.1" y="90.3">GND</text>
<text x="69.9" y="96.1">10u</text>
<text x="103.5" y="100.5">GND</text>
<text x="137.1" y="101.2">U1</text>
<text x="145.5" y="101.2">74HC138</text>
<text x="156.9" y="100.5">GND</text>
<text x="171.1" y="101.8">I/O</text>
<text x="175.3" y="101.8">ADDR JP</text>
<text x="176" y="99.5">J2</text>
<text x="201.3" y="99.2">74HC04</text>
<text x="74.3" y="103">GND</text>
<text x="138.2" y="105">A0</text>
<text x="138.2" y="107.5">A1</text>
<text x="145.6" y="106.4" transform="rotate(-90 145.6 106.4)">VCC</text>
<text x="148.7" y="107.5">O1</text>
<text x="148.7" y="105">O0</text>
<text x="202" y="105">U2A</text>
<text x="103.5" y="112.6">U3A</text>
<text x="138.2" y="110">A2</text>
<text x="148.7" y="112.6">O3</text>
<text x="148.7" y="110">O2</text>
<text x="220.4" y="111.9">74HC04</text>
<text x="242.6" y="111.9">74HC04</text>
<text x="64.1" y="117.7">U3B</text>
<text x="101.6" y="115.1">74HC08</text>
<text x="138.2" y="117.7">E3</text>
<text x="148.7" y="117.7">O5</text>
<text x="148.7" y="115.1">O4</text>
<text x="220.9" y="117.7">U2B</text>
<text x="243.2" y="117.7">U2E</text>
<text x="62.2" y="120.2">74HC08</text>
<text x="138.2" y="122.7">E1</text>
<text x="138.2" y="120.2">E2</text>
<text x="145.6" y="123.4" transform="rotate(-90 145.6 123.4)">GND</text>
<text x="148.7" y="122.7">O7</text>
<text x="148.7" y="120.2">O6</text>
<text x="220.4" y="123.4">74HC04</text>
<text x="242.6" y="123.4">74HC04</text>
<text x="63.4" y="131">U3C</text>
<text x="220.9" y="129.1">U2C</text>
<text x="243.2" y="129.1">U2F</text>
<text x="61.6" y="133.5">74HC08</text>
<text x="220.4" y="134.8">74HC04</text>
<text x="142.9" y="138.6">GND</text>
<text x="220.9" y="140.5">U2D</text>
<text x="61" y="147.5">74HC08</text>
<text x="62.8" y="145">U3D</text>
<text x="210.9" y="150">GND</text>
<text x="233.1" y="150">GND</text>
<text x="104" y="150.7">VCCC3</text>
<text x="107.1" y="152.9">0.1u</text>
<text x="126.8" y="151.4">VCCC4</text>
<text x="129.9" y="153.5">0.1u</text>
<text x="52.7" y="163.3">GND</text>
<text x="106.2" y="167.5" transform="rotate(-90 106.2 167.5)">VCC</text>
<text x="115" y="164.6">GND</text>
<text x="137.8" y="165.9">GND</text>
<text x="160" y="165.9">H1</text>
<text x="102.2" y="171.6">U2G</text>
<text x="129.1" y="168.6" transform="rotate(-90 129.1 168.6)">VCC</text>
<text x="134.6" y="171.6">U3E</text>
<text x="159.5" y="173.7">H2</text>
<text x="160" y="168.5">MountingHole</text>
<text x="106.2" y="177.9" transform="rotate(-90 106.2 177.9)">GND</text>
<text x="129.1" y="178.1" transform="rotate(-90 129.1 178.1)">GND</text>
<text x="134.6" y="174.2">74HC08</text>
<text x="159.5" y="176.3">MountingHole</text>
<text x="106.7" y="180.5">74HC04</text>
<text x="159.4" y="181.2">H3</text>
<text x="159.4" y="183.7">MountingHole</text>
<text x="103.5" y="191.3">GND</text>
<text x="126.4" y="191.9">GND</text>
<text x="159.4" y="188.8">H4</text>
<text x="159.4" y="191.3">MountingHole</text>
</g>
<g font-size="1.8" fill="#0f0f0f">
<text x="223.5" y="27.7">GND</text>
<text x="243.8" y="27.7">VCC</text>
<text x="223.5" y="30.2">VEE</text>
<text x="223.5" y="32.8">A1</text>
<text x="223.5" y="35.3">D0</text>
<text x="243.8" y="30.2">A0</text>
<text x="243.8" y="32.8">LCDSEL</text>
<text x="243.8" y="35.3">D1</text>
<text x="76.8" y="41.6">~{RD}</text>
<text x="97.8" y="41.6">~{WR}</text>
<text x="223.5" y="40.4">D4</text>
<text x="223.5" y="37.8">D2</text>
<text x="243.8" y="37.8">D3</text>
<text x="243.8" y="40.4">D5</text>
<text x="76.8" y="44.2">D0</text>
<text x="76.8" y="46.7">D2</text>
<text x="98.4" y="46.7">D3</text>
<text x="98.4" y="44.2">D1</text>
<text x="190.5" y="45.5">GND 1</text>
<text x="190.5" y="48">VCC</text>
<text x="223.5" y="42.9">D6</text>
<text x="243.8" y="42.9">D7</text>
<text x="76.8" y="51.8">D6</text>
<text x="76.8" y="49.3">D4</text>
<text x="98.4" y="49.3">D5</text>
<text x="98.4" y="51.8">D7</text>
<text x="185.4" y="53.1">A0</text>
<text x="190.5" y="50.5">VEE</text>
<text x="76.8" y="56.9">A2</text>
<text x="76.8" y="59.4">A4</text>
<text x="76.8" y="54.3">A0</text>
<text x="98.4" y="56.9">A3</text>
<text x="185.4" y="58.2">LCDSEL</text>
<text x="185.4" y="55.6">A1</text>
<text x="223.5" y="59.4">D4</text>
<text x="223.5" y="56.9">D2</text>
<text x="223.5" y="54.3">D0</text>
<text x="243.8" y="56.9">D3</text>
<text x="243.8" y="59.4">D5</text>
<text x="243.8" y="54.3">D1</text>
<text x="181.6" y="65.8">D2</text>
<text x="181.6" y="63.2">D1</text>
<text x="181.6" y="60.7">D0</text>
<text x="223.5" y="62">D6</text>
<text x="243.8" y="62">D7</text>
<text x="181.6" y="68.3">D3</text>
<text x="181.6" y="70.9">D4</text>
<text x="223.5" y="69.6">VCC</text>
<text x="243.8" y="69.6">GND</text>
<text x="98.4" y="74.7">E</text>
<text x="98.4" y="72.1">A15</text>
<text x="181.6" y="75.9">D6</text>
<text x="181.6" y="73.4">D5</text>
<text x="181.6" y="78.5">D7</text>
<text x="223.5" y="78.5">A0</text>
<text x="243.8" y="78.5">A1</text>
<text x="223.5" y="93.7">VCC</text>
<text x="243.8" y="93.7">GND</text>
<text x="113" y="106.4">A3</text>
<text x="113" y="103.9">A2</text>
<text x="157.5" y="103.9">$8000-8003</text>
<text x="157.5" y="106.4">$8004-8008</text>
<text x="189.9" y="103.9">~{LCDSEL}1</text>
<text x="214" y="103.9">LCDSEL</text>
<text x="113" y="109">A4</text>
<text x="157.5" y="109">$8008-800B</text>
<text x="157.5" y="111.5">$800C-800F</text>
<text x="92.1" y="116.6">~{RD}</text>
<text x="113" y="116.6">A15</text>
<text x="157.5" y="119.1">$8018-801B</text>
<text x="157.5" y="114">$8010-8013</text>
<text x="157.5" y="116.6">$8014-8017</text>
<text x="92.1" y="121.7">~{WR}</text>
<text x="128.3" y="121.7">E</text>
<text x="157.5" y="121.7">$801C-801F</text>
</g>
<g font-size="1.8" fill="#a90000">
<text x="231.1" y="30.2">3</text>
<text x="231.1" y="32.8">5</text>
<text x="231.1" y="35.3">7</text>
<text x="240" y="30.2">4</text>
<text x="240" y="32.8">6</text>
<text x="240" y="35.3">8</text>
<text x="230.5" y="40.4">11</text>
<text x="231.1" y="37.8">9</text>
<text x="239.4" y="37.8">10</text>
<text x="239.4" y="40.4">12</text>
<text x="83.8" y="44.2">3</text>
<text x="83.8" y="46.7">5</text>
<text x="92.7" y="44.2">4</text>
<text x="92.7" y="46.7">6</text>
<text x="230.5" y="42.9">13</text>
<text x="239.4" y="42.9">14</text>
<text x="83.8" y="49.3">7</text>
<text x="83.8" y="51.8">9</text>
<text x="92.1" y="51.8">10</text>
<text x="92.7" y="49.3">8</text>
<text x="175.2" y="48">3</text>
<text x="181.6" y="48">1</text>
<text x="195.5" y="48">2</text>
<text x="195.5" y="50.5">3</text>
<text x="195.5" y="53.1">4</text>
<text x="83.2" y="54.4">11</text>
<text x="83.2" y="56.9">13</text>
<text x="83.2" y="59.4">15</text>
<text x="92.1" y="54.4">12</text>
<text x="92.1" y="56.9">14</text>
<text x="92.1" y="59.4">16</text>
<text x="158.1" y="56.5" transform="rotate(-90 158.1 56.5)">2</text>
<text x="195.5" y="55.6">5</text>
<text x="195.5" y="58.2">6</text>
<text x="231.1" y="54.4">1</text>
<text x="231.1" y="56.9">3</text>
<text x="231.1" y="59.4">5</text>
<text x="240" y="54.4">2</text>
<text x="240" y="56.9">4</text>
<text x="240" y="59.4">6</text>
<text x="83.2" y="62">17</text>
<text x="83.2" y="64.5">19</text>
<text x="92.1" y="62">18</text>
<text x="92.1" y="64.5">20</text>
<text x="155.6" y="64.2" transform="rotate(-90 155.6 64.2)">3</text>
<text x="160.7" y="64.2" transform="rotate(-90 160.7 64.2)">1</text>
<text x="195.5" y="60.7">7</text>
<text x="195.5" y="63.2">8</text>
<text x="195.5" y="65.8">9</text>
<text x="231.1" y="62">7</text>
<text x="231.1" y="64.5">9</text>
<text x="239.4" y="64.5">10</text>
<text x="240" y="62">8</text>
<text x="83.2" y="67.1">21</text>
<text x="83.2" y="69.6">23</text>
<text x="92.1" y="67.1">22</text>
<text x="92.1" y="69.6">24</text>
<text x="194.9" y="68.3">10</text>
<text x="194.9" y="70.9">11</text>
<text x="230.5" y="67.1">11</text>
<text x="230.5" y="69.6">13</text>
<text x="239.4" y="67.1">12</text>
<text x="239.4" y="69.6">14</text>
<text x="83.2" y="72.1">25</text>
<text x="83.2" y="74.7">27</text>
<text x="83.2" y="77.2">29</text>
<text x="92.1" y="72.1">26</text>
<text x="92.1" y="74.7">28</text>
<text x="92.1" y="77.2">30</text>
<text x="194.9" y="73.4">12</text>
<text x="194.9" y="75.9">13</text>
<text x="83.2" y="79.8">31</text>
<text x="83.2" y="82.3">33</text>
<text x="92.1" y="79.8">32</text>
<text x="92.1" y="82.3">34</text>
<text x="194.9" y="78.5">14</text>
<text x="194.9" y="81">15</text>
<text x="194.9" y="83.6">16</text>
<text x="231.1" y="78.5">1</text>
<text x="231.1" y="81">3</text>
<text x="231.1" y="83.6">5</text>
<text x="240" y="78.5">2</text>
<text x="240" y="81">4</text>
<text x="240" y="83.6">6</text>
<text x="83.2" y="84.8">35</text>
<text x="83.2" y="87.4">37</text>
<text x="83.2" y="89.9">39</text>
<text x="92.1" y="84.8">36</text>
<text x="92.1" y="87.4">38</text>
<text x="92.1" y="89.9">40</text>
<text x="114.9" y="89.6" transform="rotate(-90 114.9 89.6)">1</text>
<text x="231.1" y="86.1">7</text>
<text x="231.1" y="88.6">9</text>
<text x="239.4" y="88.6">10</text>
<text x="240" y="86.1">8</text>
<text x="230.5" y="91.2">11</text>
<text x="230.5" y="93.7">13</text>
<text x="239.4" y="91.2">12</text>
<text x="239.4" y="93.7">14</text>
<text x="114.9" y="97.8" transform="rotate(-90 114.9 97.8)">2</text>
<text x="120" y="97.8" transform="rotate(-90 120 97.8)">4</text>
<text x="127.6" y="97.8" transform="rotate(-90 127.6 97.8)">7</text>
<text x="132.7" y="97.8" transform="rotate(-90 132.7 97.8)">9</text>
<text x="144.5" y="100.3" transform="rotate(-90 144.5 100.3)">16</text>
<text x="134" y="103.9">1</text>
<text x="134" y="106.4">2</text>
<text x="153.7" y="106.4">14</text>
<text x="153.7" y="103.9">15</text>
<text x="172.1" y="103.9">1</text>
<text x="172.1" y="106.4">3</text>
<text x="180.9" y="103.9">2</text>
<text x="180.9" y="106.4">4</text>
<text x="210.2" y="103.9">2</text>
<text x="134" y="109">3</text>
<text x="153.7" y="111.5">12</text>
<text x="153.7" y="109">13</text>
<text x="172.1" y="109">5</text>
<text x="172.1" y="111.5">7</text>
<text x="180.9" y="109">6</text>
<text x="180.9" y="111.5">8</text>
<text x="99" y="116.6">1</text>
<text x="110.5" y="119.1">3</text>
<text x="134" y="119.1">5</text>
<text x="134" y="116.6">6</text>
<text x="153.7" y="116.6">10</text>
<text x="153.7" y="114">11</text>
<text x="154.3" y="119.1">9</text>
<text x="171.4" y="116.6">11</text>
<text x="171.4" y="119.1">13</text>
<text x="172.1" y="114">9</text>
<text x="180.3" y="114">10</text>
<text x="180.3" y="116.6">12</text>
<text x="180.3" y="119.1">14</text>
<text x="217.8" y="116.6">3</text>
<text x="229.2" y="116.6">4</text>
<text x="239.4" y="116.6">11</text>
<text x="250.8" y="116.6">10</text>
<text x="59.7" y="121.7">4</text>
<text x="71.1" y="124.2">6</text>
<text x="99" y="121.7">2</text>
<text x="134" y="121.7">4</text>
<text x="154.3" y="121.7">7</text>
<text x="171.4" y="121.7">15</text>
<text x="180.3" y="121.7">16</text>
<text x="59.7" y="126.7">5</text>
<text x="144.5" y="127.7" transform="rotate(-90 144.5 127.7)">8</text>
<text x="217.8" y="128">5</text>
<text x="229.2" y="128">6</text>
<text x="239.4" y="128">13</text>
<text x="250.8" y="128">12</text>
<text x="59" y="135">9</text>
<text x="70.5" y="137.5">8</text>
<text x="58.4" y="140.1">10</text>
<text x="217.8" y="139.4">9</text>
<text x="229.2" y="139.4">8</text>
<text x="57.8" y="149">12</text>
<text x="57.8" y="154.1">13</text>
<text x="69.2" y="151.5">11</text>
<text x="105.2" y="161.9" transform="rotate(-90 105.2 161.9)">14</text>
<text x="128" y="162.6" transform="rotate(-90 128 162.6)">14</text>
<text x="105.2" y="181.6" transform="rotate(-90 105.2 181.6)">7</text>
<text x="128" y="182.3" transform="rotate(-90 128 182.3)">7</text>
</g>
<g font-size="1.8" fill="#0000c2">
<text x="201.9" y="45.7">VSS</text>
<text x="201.9" y="48.3">VDD</text>
<text x="201.9" y="50.8">VO</text>
<text x="201.9" y="53.3">RS</text>
<text x="201.9" y="55.9">R~{W}</text>
<text x="201.9" y="58.4">E</text>
<text x="201.9" y="61">D0</text>
<text x="201.9" y="63.5">D1</text>
<text x="201.9" y="68.6">D3</text>
<text x="201.9" y="66">D2</text>
<text x="201.9" y="71.1">D4</text>
<text x="201.9" y="76.2">D6</text>
<text x="201.9" y="73.7">D5</text>
<text x="201.9" y="78.7">D7</text>
<text x="201.9" y="83.8">K</text>
<text x="201.9" y="81.3">A</text>
</g>
</svg>
